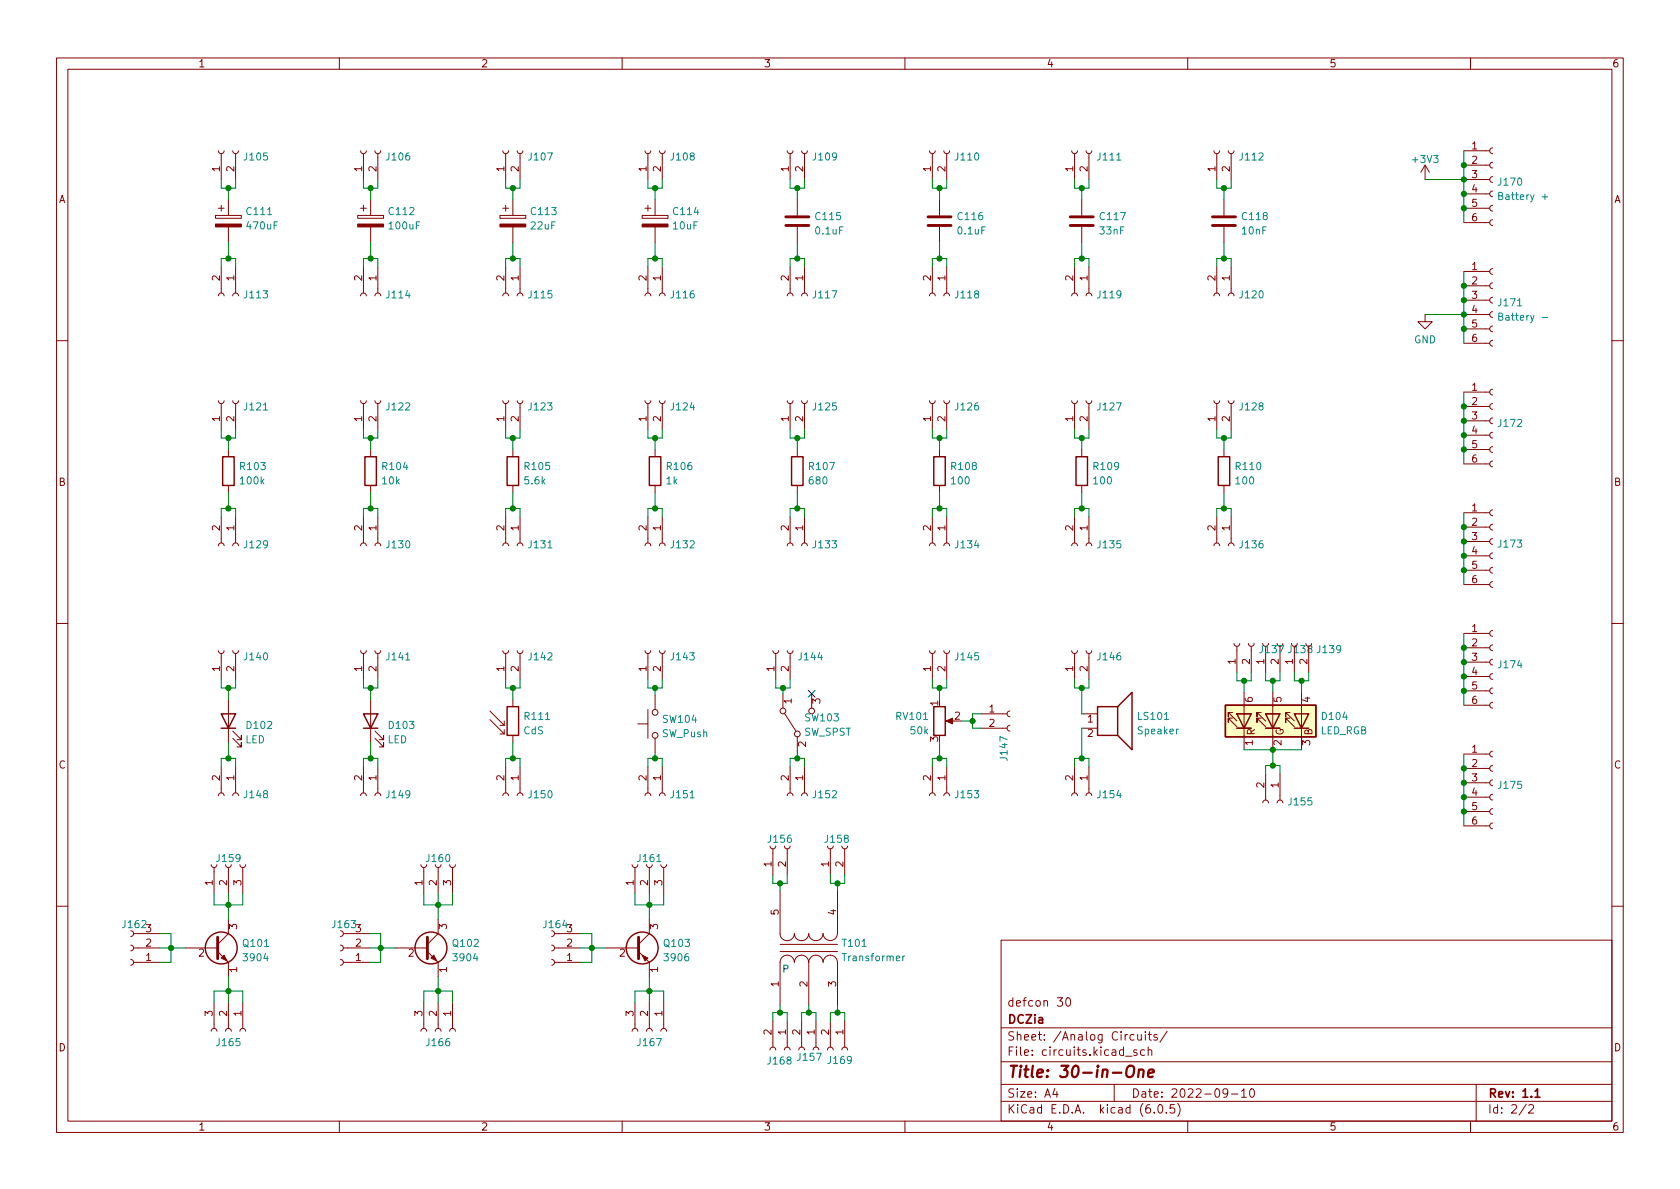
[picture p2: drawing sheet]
<svg xmlns="http://www.w3.org/2000/svg" width="297mm" height="210mm" viewBox="0 0 297 210" stroke-linecap="round" stroke-linejoin="round" font-family="sans-serif">
<g fill="none" stroke="#840000" stroke-width=".18">
<path d="M10 10.2h277v190.1h-277zM12 12.2h273v186.1h-273zM60 10.2v2M110 10.2v2M160 10.2v2M210 10.2v2M260 10.2v2M38.1 38.1h4.6v.5h-4.6zM38.6 26.7l.2 .3 .3 .2 .4-.2 .1-.3M38.6 36.8h1M39.1 27.2v4.5M39.1 36.3v1"/>
<path d="M40.4 35.3v2.8M41.1 26.7l.2 .3 .4 .2 .3-.2 .2-.3M41.7 27.2v4.5M63.2 38.1h4.6v.5h-4.6zM63.8 26.7l.1 .3 .4 .2 .3-.2 .2-.3M63.8 36.8h1M64.3 27.2v4.5M64.3 36.3v1M65.5 35.3v2.8M66.3 26.7l.1 .3 .4 .2 .4-.2 .1-.3M66.8 27.2v4.5M88.4 38.1h4.6v.5h-4.6z"/>
<path d="M88.9 26.7l.1 .3 .4 .2 .4-.2 .1-.3M88.9 36.8h1M89.4 27.2v4.5M89.4 36.3v1M90.7 35.3v2.8M91.4 26.7l.2 .3 .3 .2 .4-.2 .2-.3M91.9 27.2v4.5M113.5 38.1h4.6v.5h-4.6zM114 26.7l.2 .3 .4 .2 .3-.2 .2-.3M114 36.8h1.1M114.6 27.2v4.5M114.6 36.3v1"/>
<path d="M115.8 35.3v2.8M116.6 26.7l.1 .3 .4 .2 .4-.2 .1-.3M117.1 27.2v4.5M139.2 26.7l.1 .3 .4 .2 .4-.2 .1-.3M139.7 27.2v4.5M141 35.3v2.8M141.7 26.7l.2 .3 .3 .2 .4-.2 .1-.3M142.2 27.2v4.5M164.3 26.7l.2 .3 .3 .2 .4-.2 .2-.3M164.8 27.2v4.5M166.1 35.3v2.8M166.9 26.7l.1 .3 .4 .2 .3-.2 .2-.3"/>
<path d="M167.4 27.2v4.5M189.5 26.7l.1 .3 .4 .2 .4-.2 .1-.3M190 27.2v4.5M191.3 35.3v2.8M192 26.7l.2 .3 .3 .2 .4-.2 .1-.3M192.5 27.2v4.5M214.6 26.7l.2 .3 .3 .2 .4-.2 .1-.3M215.1 27.2v4.5M216.4 35.3v2.8M217.2 26.7l.1 .3 .4 .2 .3-.2 .2-.3M217.7 27.2v4.5M252 29.2l-.8 1.3"/>
<path d="M252 29.2v2.5M252 29.2l.7 1.3M258.8 36.8h4.6M258.8 39.4h4.6M258.8 34.3h4.6M258.8 31.7h4.6M258.8 29.2h4.6M258.8 26.7h4.6M263.9 38.9l-.4 .1-.1 .4 .1 .3 .4 .2M263.9 36.3l-.4 .2-.1 .3 .1 .4 .4 .1M263.9 33.8l-.4 .1-.1 .4 .1 .3 .4 .2M263.9 31.2l-.4 .2-.1 .3 .1 .4 .4 .2"/>
<path d="M263.9 28.7l-.4 .1-.1 .4 .1 .4 .4 .1M263.9 26.2l-.4 .1-.1 .4 .1 .3 .4 .2M38.6 52.3l.2-.3 .3-.2 .4 .2 .1 .3M39.1 47.2v4.6M40.4 40.1v2.8M41.1 52.3l.2-.3 .4-.2 .3 .2 .2 .3M41.7 47.2v4.6M63.8 52.3l.1-.3 .4-.2 .3 .2 .2 .3M64.3 47.2v4.6M65.5 40.1v2.8M66.3 52.3l.1-.3 .4-.2 .4 .2 .1 .3M66.8 47.2v4.6"/>
<path d="M88.9 52.3l.1-.3 .4-.2 .4 .2 .1 .3M89.4 47.2v4.6M90.7 40.1v2.8M91.4 52.3l.2-.3 .3-.2 .4 .2 .2 .3M91.9 47.2v4.6M114 52.3l.2-.3 .4-.2 .3 .2 .2 .3M114.6 47.2v4.6M115.8 40.1v2.8M116.6 52.3l.1-.3 .4-.2 .4 .2 .1 .3M117.1 47.2v4.6M139.2 52.3l.1-.3 .4-.2 .4 .2 .1 .3M139.7 47.2v4.6"/>
<path d="M141 40.1v2.8M141.7 52.3l.2-.3 .3-.2 .4 .2 .1 .3M142.2 47.2v4.6M164.3 52.3l.2-.3 .3-.2 .4 .2 .2 .3M164.8 47.2v4.6M166.1 40.1v2.8M166.9 52.3l.1-.3 .4-.2 .3 .2 .2 .3M167.4 47.2v4.6M189.5 52.3l.1-.3 .4-.2 .4 .2 .1 .3M190 47.2v4.6M191.3 40.1v2.8M192 52.3l.2-.3 .3-.2 .4 .2 .1 .3"/>
<path d="M192.5 47.2v4.6M214.6 52.3l.2-.3 .3-.2 .4 .2 .1 .3M215.1 47.2v4.6M216.4 40.1v2.8M217.2 52.3l.1-.3 .4-.2 .3 .2 .2 .3M217.7 47.2v4.6M252 55.6v1.3h1.2l-1.2 1.3-1.3-1.3h1.3M258.8 58.2h4.6M258.8 55.6h4.6M258.8 53.1h4.6M258.8 50.5h4.6M258.8 48h4.6"/>
<path d="M263.9 57.7l-.4 .1-.1 .4 .1 .3 .4 .2M263.9 55.1l-.4 .2-.1 .3 .1 .4 .4 .1M263.9 52.6l-.4 .1-.1 .4 .1 .3 .4 .2M263.9 50l-.4 .2-.1 .3 .1 .4 .4 .1M263.9 47.5l-.4 .1-.1 .4 .1 .4 .4 .1M10 60.2h2M38.6 70.9l.2 .3 .3 .2 .4-.2 .1-.3M39.1 71.4v4.5M40.4 79.5v1.3M41.1 70.9l.2 .3 .4 .2 .3-.2 .2-.3M41.7 71.4v4.5M63.8 70.9l.1 .3 .4 .2 .3-.2 .2-.3"/>
<path d="M64.3 71.4v4.5M65.5 79.5v1.3M66.3 70.9l.1 .3 .4 .2 .4-.2 .1-.3M66.8 71.4v4.5M88.9 70.9l.1 .3 .4 .2 .4-.2 .1-.3M89.4 71.4v4.5M90.7 79.5v1.3M91.4 70.9l.2 .3 .3 .2 .4-.2 .2-.3M91.9 71.4v4.5M114 70.9l.2 .3 .4 .2 .3-.2 .2-.3M114.6 71.4v4.5M115.8 79.5v1.3"/>
<path d="M116.6 70.9l.1 .3 .4 .2 .4-.2 .1-.3M117.1 71.4v4.5M139.2 70.9l.1 .3 .4 .2 .4-.2 .1-.3M139.7 71.4v4.5M141 79.5v1.3M141.7 70.9l.2 .3 .3 .2 .4-.2 .1-.3M142.2 71.4v4.5M164.3 70.9l.2 .3 .3 .2 .4-.2 .2-.3M164.8 71.4v4.5M166.1 79.5v1.3M166.9 70.9l.1 .3 .4 .2 .3-.2 .2-.3M167.4 71.4v4.5"/>
<path d="M189.5 70.9l.1 .3 .4 .2 .4-.2 .1-.3M190 71.4v4.5M191.3 79.5v1.3M192 70.9l.2 .3 .3 .2 .4-.2 .1-.3M192.5 71.4v4.5M214.6 70.9l.2 .3 .3 .2 .4-.2 .1-.3M215.1 71.4v4.5M216.4 79.5v1.3M217.2 70.9l.1 .3 .4 .2 .3-.2 .2-.3M217.7 71.4v4.5M258.8 79.5h4.6M258.8 77h4.6"/>
<path d="M258.8 74.4h4.6M258.8 71.9h4.6M258.8 69.3h4.6M258.8 60.7h4.6M263.9 79l-.4 .1-.1 .4 .1 .4 .4 .1M263.9 76.4l-.4 .2-.1 .4 .1 .3 .4 .2M263.9 73.9l-.4 .2-.1 .3 .1 .4 .4 .1M263.9 71.4l-.4 .1-.1 .4 .1 .3 .4 .2M263.9 68.8l-.4 .2-.1 .3 .1 .4 .4 .1M263.9 60.2l-.4 .1-.1 .4 .1 .4 .4 .1M285 60.2h2M38.6 96.5l.2-.3 .3-.2 .4 .2 .1 .3"/>
<path d="M39.1 91.4v4.6M40.4 85.8v1.3M41.1 96.5l.2-.3 .4-.2 .3 .2 .2 .3M41.7 91.4v4.6M63.8 96.5l.1-.3 .4-.2 .3 .2 .2 .3M64.3 91.4v4.6M65.5 85.8v1.3M66.3 96.5l.1-.3 .4-.2 .4 .2 .1 .3M66.8 91.4v4.6M88.9 96.5l.1-.3 .4-.2 .4 .2 .1 .3M89.4 91.4v4.6M90.7 85.8v1.3"/>
<path d="M91.4 96.5l.2-.3 .3-.2 .4 .2 .2 .3M91.9 91.4v4.6M114 96.5l.2-.3 .4-.2 .3 .2 .2 .3M114.6 91.4v4.6M115.8 85.8v1.3M116.6 96.5l.1-.3 .4-.2 .4 .2 .1 .3M117.1 91.4v4.6M139.2 96.5l.1-.3 .4-.2 .4 .2 .1 .3M139.7 91.4v4.6M141 85.8v1.3M141.7 96.5l.2-.3 .3-.2 .4 .2 .1 .3M142.2 91.4v4.6"/>
<path d="M164.3 96.5l.2-.3 .3-.2 .4 .2 .2 .3M164.8 91.4v4.6M166.1 85.8v1.3M166.9 96.5l.1-.3 .4-.2 .3 .2 .2 .3M167.4 91.4v4.6M189.5 96.5l.1-.3 .4-.2 .4 .2 .1 .3M190 91.4v4.6M191.3 85.8v1.3M192 96.5l.2-.3 .3-.2 .4 .2 .1 .3M192.5 91.4v4.6M214.6 96.5l.2-.3 .3-.2 .4 .2 .1 .3M215.1 91.4v4.6"/>
<path d="M216.4 85.8v1.3M217.2 96.5l.1-.3 .4-.2 .3 .2 .2 .3M217.7 91.4v4.6M258.8 82h4.6M258.8 98.3h4.6M258.8 95.8h4.6M258.8 93.2h4.6M258.8 90.7h4.6M263.9 81.5l-.4 .2-.1 .3 .1 .4 .4 .1M263.9 97.8l-.4 .1-.1 .4 .1 .4 .4 .1M263.9 95.2l-.4 .2-.1 .4 .1 .3 .4 .2M263.9 92.7l-.4 .2-.1 .3 .1 .4 .4 .1"/>
<path d="M263.9 90.2l-.4 .1-.1 .4 .1 .3 .4 .2M10 110.2h2M38.6 115.1l.2 .3 .3 .2 .4-.2 .1-.3M39.1 115.6v4.5M41.1 115.1l.2 .3 .4 .2 .3-.2 .2-.3M41.7 115.6v4.5M63.8 115.1l.1 .3 .4 .2 .3-.2 .2-.3M64.3 115.6v4.5M66.3 115.1l.1 .3 .4 .2 .4-.2 .1-.3M66.8 115.6v4.5M88.9 115.1l.1 .3 .4 .2 .4-.2 .1-.3M89.4 115.6v4.5"/>
<path d="M91.4 115.1l.2 .3 .3 .2 .4-.2 .2-.3M91.9 115.6v4.5M114 115.1l.2 .3 .4 .2 .3-.2 .2-.3M114.6 115.6v4.5M116.6 115.1l.1 .3 .4 .2 .4-.2 .1-.3M117.1 115.6v4.5M136.7 115.1l.1 .3 .4 .2 .3-.2 .2-.3M137.2 115.6v4.5M139.2 115.1l.1 .3 .4 .2 .4-.2 .1-.3M139.7 115.6v4.5M164.3 115.1l.2 .3 .3 .2 .4-.2 .2-.3M164.8 115.6v4.5"/>
<path d="M166.9 115.1l.1 .3 .4 .2 .3-.2 .2-.3M167.4 115.6v4.5M189.5 115.1l.1 .3 .4 .2 .4-.2 .1-.3M190 115.6v4.5M192 115.1l.2 .3 .3 .2 .4-.2 .1-.3M192.5 115.6v4.5M218.2 113.8l.1 .3 .4 .2 .4-.2 .1-.3M218.7 114.3v4.6M220.7 113.8l.2 .3 .3 .2 .4-.2 .1-.3M221.2 114.3v4.6M223.8 115.1v3.8M226.3 115.1v3.8"/>
<path d="M228.9 115.1v3.8M231.4 115.1v3.8M258.8 119.6h4.6M258.8 117.1h4.6M258.8 114.5h4.6M258.8 112h4.6M258.8 103.4h4.6M258.8 100.8h4.6M263.9 119.1l-.4 .2-.1 .3 .1 .4 .4 .1M263.9 116.6l-.4 .1-.1 .4 .1 .3 .4 .2M263.9 114l-.4 .2-.1 .3 .1 .4 .4 .2M263.9 111.5l-.4 .1-.1 .4 .1 .4 .4 .1"/>
<path d="M263.9 102.9l-.4 .1-.1 .4 .1 .3 .4 .2M263.9 100.3l-.4 .2-.1 .3 .1 .4 .4 .1M285 110.2h2M39.1 135.6v4.6M40.4 123.7v7.6M41.1 130.6l1.6 1.5v-.8v.8h-.8M41.1 129.3l1.6 1.5v-.8v.8h-.8M41.7 135.6v4.6M64.3 135.6v4.6M65.5 123.7v7.6M66.3 130.6l1.5 1.5v-.8v.8h-.7M66.3 129.3l1.5 1.5v-.8v.8h-.7"/>
<path d="M66.8 135.6v4.6M86.6 127.2l2.6 2.6M86.6 125.7l2.6 2.6M88.4 129.8h.8M88.4 128.3h.8M89.2 127.5v.8M89.2 129v.8M89.4 135.6v4.6M90.7 123.7v1.3M90.7 130v1.3M91.9 135.6v4.6M112.8 128h1.8"/>
<path d="M114.6 125.5v5.1M114.6 135.6v4.6M115.8 122.9v2.6M115.8 130.6v2.5M117.1 135.6v4.6M138.4 122.7v2.5M138.7 126.1l2 3.2M139.7 135.6v4.6M141 130.3v2.5M142.2 135.6v4.6M143.5 122.7v2.5M164.8 135.6v4.6"/>
<path d="M167.4 135.6v4.6M167.6 127.5h1.1M173.5 126.2h4.6M173.5 128.8h4.6M178.6 128.3l-.4 .1-.1 .4 .1 .3 .4 .2M178.6 125.7l-.4 .2-.1 .3 .1 .4 .4 .1M190 135.6v4.6M191.5 126.2h2.6M191.5 128.8h2.6M192.5 135.6v4.6M217.9 127h-.7v.8v-.8l1.5 1.5M217.9 126h-.7v.7v-.7l1.5 1.5"/>
<path d="M218.7 126.2h2.5zM218.7 126.2h.1M218.7 128.8h2.5M220 122.4v10.2M223 127h-.8v.8v-.8l1.6 1.5M223 126h-.8v.7v-.7l1.6 1.5M223.8 126.2h2.5zM223.8 126.2h.1M223.8 128.8h2.5M223.8 136.9v4.6M225 122.4v6.4M225 130v2.6"/>
<path d="M226.3 136.9v4.6M228.1 127h-.8v.8v-.8l1.6 1.5M228.1 126h-.8v.7v-.7l1.6 1.5M230.1 122.4v10.2M258.8 124.7h4.6M258.8 122.2h4.6M258.8 138.4h4.6M258.8 135.9h4.6M258.8 133.3h4.6M263.9 124.2l-.4 .1-.1 .4 .1 .4 .4 .1M263.9 121.7l-.4 .1-.1 .4 .1 .3 .4 .2M263.9 137.9l-.4 .2-.1 .3 .1 .4 .4 .1"/>
<path d="M263.9 135.4l-.4 .1-.1 .4 .1 .3 .4 .2M263.9 132.8l-.4 .2-.1 .3 .1 .4 .4 .2M37.3 152.9l.2 .4 .3 .1 .4-.1 .2-.4M37.8 153.4v4.6M38.6 140.7l.2-.3 .3-.2 .4 .2 .1 .3M39.9 152.9l.1 .4 .4 .1 .3-.1 .2-.4M40.4 153.4v4.6M41.1 140.7l.2-.3 .4-.2 .3 .2 .2 .3M42.4 152.9l.2 .4 .3 .1 .4-.1 .1-.4M42.9 153.4v4.6M63.8 140.7l.1-.3 .4-.2 .3 .2 .2 .3M66.3 140.7l.1-.3 .4-.2 .4 .2 .1 .3"/>
<path d="M74.4 152.9l.2 .4 .3 .1 .4-.1 .1-.4M74.9 153.4v4.6M77 152.9l.1 .4 .4 .1 .3-.1 .2-.4M77.5 153.4v4.6M79.5 152.9l.2 .4 .3 .1 .4-.1 .1-.4M80 153.4v4.6M88.9 140.7l.1-.3 .4-.2 .4 .2 .1 .3M91.4 140.7l.2-.3 .3-.2 .4 .2 .2 .3M111.8 152.9l.1 .4 .4 .1 .3-.1 .2-.4M112.3 153.4v4.6M114 140.7l.2-.3 .4-.2 .3 .2 .2 .3M114.3 152.9l.1 .4 .4 .1 .4-.1 .1-.4"/>
<path d="M114.8 153.4v4.6M116.6 140.7l.1-.3 .4-.2 .4 .2 .1 .3M116.8 152.9l.2 .4 .3 .1 .4-.1 .2-.4M117.3 153.4v4.6M136.1 149.6l.2 .4 .4 .1 .3-.1 .2-.4M136.7 150.1v4.6M137.9 157.5v7.6a1.26 1.26 0 0 0 1.3 1.2 1.26 1.26 0 0 0 1.2-1.2M138.7 149.6l.1 .4 .4 .1 .4-.1 .1-.4M139.2 140.7l.1-.3 .4-.2 .4 .2 .1 .3M139.2 150.1v4.6M141.7 140.7l.2-.3 .3-.2 .4 .2 .1 .3M146.3 149.6l.2 .4 .3 .1 .4-.1 .1-.4"/>
<path d="M146.8 150.1v4.6M148.1 157.5v7.6M148.8 149.6l.2 .4 .4 .1 .3-.1 .2-.4M149.4 150.1v4.6M164.3 140.7l.2-.3 .3-.2 .4 .2 .2 .3M166.9 140.7l.1-.3 .4-.2 .3 .2 .2 .3M189.5 140.7l.1-.3 .4-.2 .4 .2 .1 .3M192 140.7l.2-.3 .3-.2 .4 .2 .1 .3M223.3 142l.1-.4 .4-.1 .3 .1 .2 .4M225.8 142l.2-.4 .3-.1 .4 .1 .1 .4M258.8 146h4.6M258.8 143.5h4.6"/>
<path d="M258.8 141h4.6M263.9 145.5l-.4 .2-.1 .3 .1 .4 .4 .2M263.9 143l-.4 .1-.1 .4 .1 .4 .4 .1M263.9 140.5l-.4 .1-.1 .4 .1 .3 .4 .2M10 160.2h2M23.1 164.6l.4 .1 .1 .4-.1 .4-.4 .1M23.1 167.1l.4 .2 .1 .3-.1 .4-.4 .1M23.1 169.7l.4 .1 .1 .4-.1 .3-.4 .2M23.6 167.6h4.6M23.6 165.1h4.6M23.6 170.2h4.6M32.8 167.6h5.7"/>
<path d="M37.8 177.3v4.6M38.5 168.3l1.9 1.9v2.5M40.4 162.6v2.5l-1.9 1.9M40.4 177.3v4.6M42.9 177.3v4.6M60.2 164.6l.4 .1 .1 .4-.1 .4-.4 .1M60.2 167.1l.4 .2 .1 .3-.1 .4-.4 .1M60.2 169.7l.4 .1 .1 .4-.1 .3-.4 .2M60.7 167.6h4.6M60.7 165.1h4.6M60.7 170.2h4.6M69.8 167.6h5.8"/>
<path d="M74.9 177.3v4.6M75.6 168.3l1.9 1.9v2.5M77.5 162.6v2.5l-1.9 1.9M77.5 177.3v4.6M80 177.3v4.6M97.5 164.6l.4 .1 .1 .4-.1 .4-.4 .1M97.5 167.1l.4 .2 .1 .3-.1 .4-.4 .1M97.5 169.7l.4 .1 .1 .4-.1 .3-.4 .2M98 167.6h4.6M98 165.1h4.6M98 170.2h4.6M107.2 167.6h5.7"/>
<path d="M112.3 177.3v4.6M112.9 168.3l1.9 1.9v2.5M114.8 162.6v2.5l-1.9 1.9M114.8 177.3v4.6M117.3 177.3v4.6M137.9 168.3h10.2M137.9 167h10.2M140.4 170.2a1.26 1.26 0 0 0-1.2-1.3 1.26 1.26 0 0 0-1.3 1.3v7.6M140.5 170.2a1.26 1.26 0 0 1 1.2-1.3 1.26 1.26 0 0 1 1.3 1.3M140.5 165.1a1.27 1.27 0 0 0 1.2 1.2 1.27 1.27 0 0 0 1.3-1.2 1.26 1.26 0 0 0 1.3 1.2 1.26 1.26 0 0 0 1.2-1.2M143 170.2a1.26 1.26 0 0 1 1.3-1.3 1.26 1.26 0 0 1 1.2 1.3M143 170.2v7.6"/>
<path d="M145.5 170.2a1.26 1.26 0 0 1 1.3-1.3 1.26 1.26 0 0 1 1.3 1.3v7.6M145.5 165.1a1.26 1.26 0 0 0 1.3 1.2 1.26 1.26 0 0 0 1.3-1.2M177 166.3h108v32h-108zM186.9 176.4h1l-.5 .6 .4 .1v.7l-.2 .1h-.5l-.2-.1M188.6 176.6l.2-.2a.81 .81 0 0 1 .6 .7 .81 .81 0 0 1-.3 .8h-.2a.81 .81 0 0 1-.3-1.3zM285 160.2h2M37.3 182.4l.2-.4 .3-.1 .4 .1 .2 .4M39.9 182.4l.1-.4 .4-.1 .3 .1 .2 .4M42.4 182.4l.2-.4 .3-.1 .4 .1 .1 .4M60 198.3v2M74.4 182.4l.2-.4 .3-.1 .4 .1 .1 .4M77 182.4l.1-.4 .4-.1 .3 .1 .2 .4"/>
<path d="M79.5 182.4l.2-.4 .3-.1 .4 .1 .1 .4M110 198.3v2M111.8 182.4l.1-.4 .4-.1 .3 .1 .2 .4M114.3 182.4l.1-.4 .4-.1 .4 .1 .1 .4M116.8 182.4l.2-.4 .3-.1 .4 .1 .2 .4M136.1 185.7l.2-.4 .4-.1 .3 .1 .2 .4M136.7 180.6v4.6M138.7 185.7l.1-.4 .4-.1 .4 .1 .1 .4M139.2 180.6v4.6M141.2 185.7l.2-.4 .3-.1 .4 .1 .1 .4M141.7 180.6v4.6M143.8 185.7l.1-.4 .4-.1 .3 .1 .2 .4"/>
<path d="M144.3 180.6v4.6M146.3 185.7l.2-.4 .3-.1 .4 .1 .1 .4M146.8 180.6v4.6M148.8 185.7l.2-.4 .4-.1 .3 .1 .2 .4M149.4 180.6v4.6M160 198.3v2M177 194.8h108M177 191.8h108M177 187.8h108M177 181.8h108M186.5 192.5l-.4 1h1M186.9 193v1"/>
<path d="M197 191.8v3M199 186.8h1.1M201 185.7l-.4-.1-.2 .2 .1 .3 .5 .1v.4h-.6M201.1 182.9l.1 1h.4l.2-.1M201.8 182.9v1M202.4 185.7l-.5-.1-.3 .3v.4l.2 .3h.6M202.5 182.4v.2M202.5 182.9v1M203 185.8l.2-.2 .4 .1v.9M203 185.1v1.5M203 182.9h.6M203.2 182.4v1.3l.4 .2"/>
<path d="M204.1 196.7v.1M204.6 183l-.4-.1-.2 .2 .1 .3 .5 .1v.4h-.6M204.9 195.4l.2-.1a.81 .81 0 0 1 .6 .7 .81 .81 0 0 1-.3 .8h-.2a.81 .81 0 0 1-.6-.6 .81 .81 0 0 1 .3-.8zM206.2 196.7v.1M206.4 182.4l-1.3 1.9M207.6 195.3h-.7v.7l.2-.1 .5 .1 .1 .2-.1 .5-.2 .1-.5-.1M208.2 195.1a1.72 1.72 0 0 1 0 2.3M210 198.3v2M217.1 193.2l-.3 .3h-.3l-.3-.3 .2-.6 .4-.1 .2 .2a.99 .99 0 0 1-.4 1.3h-.2M217.7 193.5h1.2M219.5 193l.4-.5v1.5M219.5 194h.9"/>
<path d="M221.1 192.7l.2-.2a.81 .81 0 0 1 .6 .7 .81 .81 0 0 1-.3 .8h-.2a.81 .81 0 0 1-.3-1.3zM260 198.3v2M261 191.8v6.5M269.9 195.3l-1.3 1.9M270.3 195.5l.6-.2 .2 .2 .1 .3-1 1h1"/>
<circle cx="115.8" cy="126" r=".51"/>
<circle cx="115.8" cy="130" r=".51"/>
<circle cx="138.4" cy="125.7" r=".51"/>
<circle cx="141" cy="129.8" r=".51"/>
<circle cx="143.5" cy="125.7" r=".51"/>
</g>
<path d="M271.4 193l.4-.5v1.5M271.4 194h.9" fill="none" stroke="#840000" stroke-width=".3"/>
<path d="M199.3 188.7a.69 .69 0 0 1 1.2 0 1.47 1.47 0 0 1-.6 1.8l-.6-.1a1.5 1.5 0 0 1 0-1.7zM201.4 189.3a.49 .49 0 0 1 .8 .1l-.1 1.1M201.4 189.1l-.2 1.4M203 189.8l1-.2v-.4l-.2-.1-.6 .1-.2 1 .2 .3 .6-.1" fill="none" stroke="#840000" stroke-width=".4"/>
<g fill="none" stroke="#840000" stroke-width=".25">
<path d="M39.4 80.8h2v5h-2zM64.5 80.8h2v5h-2zM89.7 80.8h2v5h-2zM114.8 80.8h2v5h-2zM140 80.8h2v5h-2zM165.1 80.8h2v5h-2zM190.2 80.8h2.1v5h-2.1zM215.4 80.8h2v5h-2zM39.1 126.2h2.6l-1.3 2.6zM39.1 128.8h2.6M64.3 126.2h2.5l-1.3 2.6zM64.3 128.8h2.5"/>
<path d="M89.7 125h2v5h-2zM165.1 125h2v5h-2zM194.1 125h3.5v5h-3.5zM197.6 125l2.6-2.6v10.2l-2.6-2.6M216.7 124.7h16v5.6h-16zM218.7 126.2h2.5l-1.2 2.6zM218.7 128.8h2.5M223.8 126.2h2.5l-1.3 2.6zM223.8 128.8h2.5M228.9 126.2h2.5l-1.3 2.6zM228.9 128.8h2.5"/>
<circle cx="39.1" cy="167.6" r="2.82"/>
<circle cx="76.2" cy="167.6" r="2.82"/>
<circle cx="113.5" cy="167.6" r="2.82"/>
</g>
<path d="M138.9 39.9h4.1M138.9 38.3h4.1M164.1 39.9h4M164.1 38.3h4M189.2 39.9h4.1M189.2 38.3h4.1M214.4 39.9h4M214.4 38.3h4M38.5 165.7v3.8M75.6 165.7v3.8M112.9 165.7v3.8" fill="none" stroke="#840000" stroke-width=".51"/>
<g fill="#840000" stroke="#840000" stroke-width=".18">
<path d="M113.5 39.6h4.6v.5h-4.6z"/>
<path d="M63.2 39.6h4.6v.5h-4.6z"/>
<path d="M88.4 39.6h4.6v.5h-4.6z"/>
<path d="M38.1 39.6h4.6v.5h-4.6z"/>
<path d="M167.3 127.5l1.1-.5v1z"/>
<path d="M39.1 169.4l.5-.5 .5 1z"/>
<path d="M113.5 168.9l1.1 .5-.6 .5z"/>
<path d="M76.7 168.9l.5 1-1-.5z"/>
</g>
<path d="M216.7 124.7h16v5.6h-16z" fill="#ffffc2" stroke="#ffffc2" stroke-width=".18"/>
<path d="M265 34.6h.5l.2-.2-.1-.3-.6-.1v1.3h.5l.2-.1v-.3l-.3-.3M272.7 34.8h.9M265 56l.5-.1 .2-.2-.1-.2-.6-.1v1.2h.5l.2-.1v-.3l-.3-.2M272.7 56.1h.9M159.6 169.1v.8M160 169.1l-.4 .2" fill="none" stroke="#008484" stroke-width=".18"/>
<g fill="none" stroke="#008400" stroke-width=".18">
<path d="M39.1 31.7v1.6h2.6v-1.6M40.4 33.3v2M64.3 31.7v1.6h2.5v-1.6M65.5 33.3v2M89.4 31.7v1.6h2.5v-1.6M90.7 33.3v2M114.6 31.7v1.6h2.5v-1.6M115.8 33.3v2M139.7 31.7v1.6h2.5v-1.6M141 33.3v2M164.8 31.7v1.6h2.6v-1.6M166.1 33.3v2"/>
<path d="M190 31.7v1.6h2.5v-1.6M191.3 33.3v2M215.1 31.7v1.6h2.6v-1.6M216.4 33.3v2M252 31.7h6.8M258.8 26.7v12.7M39.1 47.2v-1.5h2.6v1.5M40.4 42.9v2.8M64.3 47.2v-1.5h2.5v1.5M65.5 42.9v2.8M89.4 47.2v-1.5h2.5v1.5M90.7 42.9v2.8"/>
<path d="M114.6 47.2v-1.5h2.5v1.5M115.8 42.9v2.8M139.7 47.2v-1.5h2.5v1.5M141 42.9v2.8M164.8 47.2v-1.5h2.6v1.5M166.1 42.9v2.8M190 47.2v-1.5h2.5v1.5M191.3 42.9v2.8M215.1 47.2v-1.5h2.6v1.5M216.4 42.9v2.8M252 55.6h6.8M258.8 48v12.7"/>
<path d="M39.1 75.9v1.6h2.6v-1.6M40.4 77.5v2M64.3 75.9v1.6h2.5v-1.6M65.5 77.5v2M89.4 75.9v1.6h2.5v-1.6M90.7 77.5v2M114.6 75.9v1.6h2.5v-1.6M115.8 77.5v2M139.7 75.9v1.6h2.5v-1.6M141 77.5v2M164.8 75.9v1.6h2.6v-1.6M166.1 77.5v2"/>
<path d="M190 75.9v1.6h2.5v-1.6M191.3 77.5v2M215.1 75.9v1.6h2.6v-1.6M216.4 77.5v2M258.8 69.3v12.7M39.1 91.4v-1.5h2.6v1.5M40.4 87.1v2.8M64.3 91.4v-1.5h2.5v1.5M65.5 87.1v2.8M89.4 91.4v-1.5h2.5v1.5M90.7 87.1v2.8M114.6 91.4v-1.5h2.5v1.5"/>
<path d="M115.8 87.1v2.8M139.7 91.4v-1.5h2.5v1.5M141 87.1v2.8M164.8 91.4v-1.5h2.6v1.5M166.1 87.1v2.8M190 91.4v-1.5h2.5v1.5M191.3 87.1v2.8M215.1 91.4v-1.5h2.6v1.5M216.4 87.1v2.8M258.8 90.7v12.7M218.7 118.9v1.5h2.5v-1.5M223.8 118.9v1.5h2.5v-1.5"/>
<path d="M228.9 118.9v1.5h2.5v-1.5M258.8 112v12.7M39.1 120.1v1.6h2.6v-1.6M39.1 135.6v-1.5h2.6v1.5M40.4 121.7v2M40.4 131.3v2.8M64.3 120.1v1.6h2.5v-1.6M64.3 135.6v-1.5h2.5v1.5M65.5 121.7v2M65.5 131.3v2.8M89.4 120.1v1.6h2.5v-1.6M89.4 135.6v-1.5h2.5v1.5"/>
<path d="M90.7 121.7v2M90.7 131.3v2.8M114.6 120.1v1.6h2.5v-1.6M114.6 135.6v-1.5h2.5v1.5M115.8 121.7v1.2M115.8 133.1v1M137.2 120.1v1.6h2.5v-1.6M138.4 121.7v1M139.7 135.6v-1.5h2.5v1.5M141 132.8v1.3M164.8 120.1v1.6h2.6v-1.6M164.8 135.6v-1.5h2.6v1.5"/>
<path d="M166.1 121.7v2M166.1 131.3v2.8M169.9 127.5h2.1M173.5 126.2h-1.5v2.6h1.5M190 120.1v1.6h2.5v-1.6M190 135.6v-1.5h2.5v1.5M191.3 121.7v4.5h.2M191.5 128.8h-.2v5.3M220 132.6h10.1M220 120.4v2M223.8 136.9v-1.5h2.5v1.5M225 120.4v2"/>
<path d="M225 132.6v2.8M230.1 120.4v2M258.8 133.3v12.7M37.8 158v2h5.1v-2M40.4 158v4.6M74.9 158v2h5.1v-2M77.5 158v4.6M112.3 158v2h5v-2M114.8 158v4.6M136.7 154.7v1.5h2.5v-1.5M137.9 156.2v1.3M146.8 154.7v1.5h2.6v-1.5"/>
<path d="M148.1 156.2v1.3M28.2 167.6h4.6M28.2 165.1h2v5.1h-2M37.8 177.3v-2h5.1v2M40.4 172.7v4.6M65.3 167.6h4.5M65.3 165.1h2v5.1h-2M74.9 177.3v-2h5.1v2M77.5 172.7v4.6M102.6 167.6h4.6M102.6 165.1h2v5.1h-2M112.3 177.3v-2h5v2"/>
<path d="M114.8 172.7v4.6M137.9 177.8v1.3M143 177.8v1.3M148.1 177.8v1.3M136.7 180.6v-1.5h2.5v1.5M141.7 180.6v-1.5h2.6v1.5M146.8 180.6v-1.5h2.6v1.5"/>
</g>
<path d="M142.9 122.1l1.2 1.2M144.1 122.1l-1.2 1.2" fill="none" stroke="#000084" stroke-width=".18"/>
<g fill="#008400" stroke="#008400" stroke-width=".18">
<circle cx="90.7" cy="33.3" r=".46"/>
<circle cx="90.7" cy="45.7" r=".46"/>
<circle cx="115.8" cy="45.7" r=".46"/>
<circle cx="115.8" cy="33.3" r=".46"/>
<circle cx="141" cy="33.3" r=".46"/>
<circle cx="141" cy="45.7" r=".46"/>
<circle cx="65.5" cy="89.9" r=".46"/>
<circle cx="40.4" cy="77.5" r=".46"/>
<circle cx="90.7" cy="89.9" r=".46"/>
<circle cx="40.4" cy="89.9" r=".46"/>
<circle cx="65.5" cy="77.5" r=".46"/>
<circle cx="65.5" cy="33.3" r=".46"/>
<circle cx="40.4" cy="45.7" r=".46"/>
<circle cx="40.4" cy="33.3" r=".46"/>
<circle cx="65.5" cy="45.7" r=".46"/>
<circle cx="115.8" cy="89.9" r=".46"/>
<circle cx="115.8" cy="77.5" r=".46"/>
<circle cx="141" cy="89.9" r=".46"/>
<circle cx="90.7" cy="77.5" r=".46"/>
<circle cx="258.8" cy="119.6" r=".46"/>
<circle cx="258.8" cy="117.1" r=".46"/>
<circle cx="258.8" cy="114.5" r=".46"/>
<circle cx="258.8" cy="79.5" r=".46"/>
<circle cx="258.8" cy="77" r=".46"/>
<circle cx="258.8" cy="93.2" r=".46"/>
<circle cx="230.1" cy="120.4" r=".46"/>
<circle cx="225" cy="120.4" r=".46"/>
<circle cx="258.8" cy="100.8" r=".46"/>
<circle cx="258.8" cy="95.8" r=".46"/>
<circle cx="258.8" cy="98.3" r=".46"/>
<circle cx="258.8" cy="71.9" r=".46"/>
<circle cx="258.8" cy="74.4" r=".46"/>
<circle cx="191.3" cy="134.1" r=".46"/>
<circle cx="258.8" cy="135.9" r=".46"/>
<circle cx="258.8" cy="122.2" r=".46"/>
<circle cx="191.3" cy="121.7" r=".46"/>
<circle cx="225" cy="135.4" r=".46"/>
<circle cx="225" cy="132.6" r=".46"/>
<circle cx="258.8" cy="141" r=".46"/>
<circle cx="258.8" cy="138.4" r=".46"/>
<circle cx="258.8" cy="143.5" r=".46"/>
<circle cx="220" cy="120.4" r=".46"/>
<circle cx="191.3" cy="33.3" r=".46"/>
<circle cx="191.3" cy="45.7" r=".46"/>
<circle cx="216.4" cy="45.7" r=".46"/>
<circle cx="166.1" cy="89.9" r=".46"/>
<circle cx="166.1" cy="45.7" r=".46"/>
<circle cx="141" cy="77.5" r=".46"/>
<circle cx="166.1" cy="33.3" r=".46"/>
<circle cx="166.1" cy="77.5" r=".46"/>
<circle cx="148.1" cy="156.2" r=".46"/>
<circle cx="166.1" cy="134.1" r=".46"/>
<circle cx="191.3" cy="77.5" r=".46"/>
<circle cx="191.3" cy="89.9" r=".46"/>
<circle cx="216.4" cy="89.9" r=".46"/>
<circle cx="216.4" cy="77.5" r=".46"/>
<circle cx="166.1" cy="121.7" r=".46"/>
<circle cx="172" cy="127.5" r=".46"/>
<circle cx="258.8" cy="58.2" r=".46"/>
<circle cx="258.8" cy="53.1" r=".46"/>
<circle cx="258.8" cy="55.6" r=".46"/>
<circle cx="258.8" cy="34.3" r=".46"/>
<circle cx="258.8" cy="31.7" r=".46"/>
<circle cx="216.4" cy="33.3" r=".46"/>
<circle cx="258.8" cy="50.5" r=".46"/>
<circle cx="258.8" cy="36.8" r=".46"/>
<circle cx="258.8" cy="29.2" r=".46"/>
<circle cx="40.4" cy="160" r=".46"/>
<circle cx="40.4" cy="175.3" r=".46"/>
<circle cx="77.5" cy="175.3" r=".46"/>
<circle cx="30.2" cy="167.6" r=".46"/>
<circle cx="114.8" cy="160" r=".46"/>
<circle cx="137.9" cy="179.1" r=".46"/>
<circle cx="148.1" cy="179.1" r=".46"/>
<circle cx="143" cy="179.1" r=".46"/>
<circle cx="114.8" cy="175.3" r=".46"/>
<circle cx="77.5" cy="160" r=".46"/>
<circle cx="104.6" cy="167.6" r=".46"/>
<circle cx="90.7" cy="121.7" r=".46"/>
<circle cx="90.7" cy="134.1" r=".46"/>
<circle cx="67.3" cy="167.6" r=".46"/>
<circle cx="65.5" cy="134.1" r=".46"/>
<circle cx="40.4" cy="134.1" r=".46"/>
<circle cx="65.5" cy="121.7" r=".46"/>
<circle cx="40.4" cy="121.7" r=".46"/>
<circle cx="141" cy="134.1" r=".46"/>
<circle cx="138.4" cy="121.7" r=".46"/>
<circle cx="115.8" cy="134.1" r=".46"/>
<circle cx="137.9" cy="156.2" r=".46"/>
<circle cx="115.8" cy="121.7" r=".46"/>
</g>
<text font-size="2.8" fill="#840000" x="178" y="190.6">Title: 30-in-One</text>
<g font-size="2.1" fill="#840000">
<text x="178" y="178">defcon 30</text>
<text x="178" y="184">Sheet: /Analog Circuits/</text>
<text x="178" y="181">DCZia</text>
<text x="178" y="186.7">File: circuits.kicad_sch</text>
<text x="178" y="196.9">KiCad E.D.A. kicad (6.0.5)</text>
<text x="178" y="194.1">Size: A4</text>
<text x="200" y="194.1">Date: 2022-09-10</text>
<text x="263" y="194.1">Rev: 1.1</text>
<text x="263" y="196.9">Id: 2/2</text>
</g>
<g font-size="1.8" fill="#840000">
<text x="35" y="11.9">1</text>
<text x="85" y="11.9">2</text>
<text x="135" y="11.9">3</text>
<text x="185" y="11.9">4</text>
<text x="235" y="11.9">5</text>
<text x="285" y="11.9">6</text>
<text x="260.2" y="26.4">1</text>
<text x="260.2" y="29">2</text>
<text x="10.3" y="35.9">A</text>
<text x="38.9" y="30.3" transform="rotate(-90 38.9 30.3)">1</text>
<text x="41.4" y="30.3" transform="rotate(-90 41.4 30.3)">2</text>
<text x="64" y="30.3" transform="rotate(-90 64 30.3)">1</text>
<text x="66.5" y="30.3" transform="rotate(-90 66.5 30.3)">2</text>
<text x="89.2" y="30.3" transform="rotate(-90 89.2 30.3)">1</text>
<text x="91.7" y="30.3" transform="rotate(-90 91.7 30.3)">2</text>
<text x="114.3" y="30.3" transform="rotate(-90 114.3 30.3)">1</text>
<text x="116.8" y="30.3" transform="rotate(-90 116.8 30.3)">2</text>
<text x="139.4" y="30.3" transform="rotate(-90 139.4 30.3)">1</text>
<text x="142" y="30.3" transform="rotate(-90 142 30.3)">2</text>
<text x="164.6" y="30.3" transform="rotate(-90 164.6 30.3)">1</text>
<text x="167.1" y="30.3" transform="rotate(-90 167.1 30.3)">2</text>
<text x="189.7" y="30.3" transform="rotate(-90 189.7 30.3)">1</text>
<text x="192.3" y="30.3" transform="rotate(-90 192.3 30.3)">2</text>
<text x="214.9" y="30.3" transform="rotate(-90 214.9 30.3)">1</text>
<text x="217.4" y="30.3" transform="rotate(-90 217.4 30.3)">2</text>
<text x="260.2" y="31.5">3</text>
<text x="260.2" y="34">4</text>
<text x="285.3" y="35.9">A</text>
<text x="260.2" y="36.6">5</text>
<text x="260.2" y="39.1">6</text>
<text x="260.2" y="47.7">1</text>
<text x="38.9" y="49.6" transform="rotate(-90 38.9 49.6)">2</text>
<text x="41.4" y="49.6" transform="rotate(-90 41.4 49.6)">1</text>
<text x="64" y="49.6" transform="rotate(-90 64 49.6)">2</text>
<text x="66.5" y="49.6" transform="rotate(-90 66.5 49.6)">1</text>
<text x="89.2" y="49.6" transform="rotate(-90 89.2 49.6)">2</text>
<text x="91.7" y="49.6" transform="rotate(-90 91.7 49.6)">1</text>
<text x="114.3" y="49.6" transform="rotate(-90 114.3 49.6)">2</text>
<text x="116.8" y="49.6" transform="rotate(-90 116.8 49.6)">1</text>
<text x="139.4" y="49.6" transform="rotate(-90 139.4 49.6)">2</text>
<text x="142" y="49.6" transform="rotate(-90 142 49.6)">1</text>
<text x="164.6" y="49.6" transform="rotate(-90 164.6 49.6)">2</text>
<text x="167.1" y="49.6" transform="rotate(-90 167.1 49.6)">1</text>
<text x="189.7" y="49.6" transform="rotate(-90 189.7 49.6)">2</text>
<text x="192.3" y="49.6" transform="rotate(-90 192.3 49.6)">1</text>
<text x="214.9" y="49.6" transform="rotate(-90 214.9 49.6)">2</text>
<text x="217.4" y="49.6" transform="rotate(-90 217.4 49.6)">1</text>
<text x="260.2" y="50.3">2</text>
<text x="260.2" y="52.8">3</text>
<text x="260.2" y="55.4">4</text>
<text x="260.2" y="57.9">5</text>
<text x="260.2" y="60.4">6</text>
<text x="260.2" y="69.1">1</text>
<text x="260.2" y="71.6">2</text>
<text x="38.9" y="74.5" transform="rotate(-90 38.9 74.5)">1</text>
<text x="41.4" y="74.5" transform="rotate(-90 41.4 74.5)">2</text>
<text x="64" y="74.5" transform="rotate(-90 64 74.5)">1</text>
<text x="66.5" y="74.5" transform="rotate(-90 66.5 74.5)">2</text>
<text x="89.2" y="74.5" transform="rotate(-90 89.2 74.5)">1</text>
<text x="91.7" y="74.5" transform="rotate(-90 91.7 74.5)">2</text>
<text x="114.3" y="74.5" transform="rotate(-90 114.3 74.5)">1</text>
<text x="116.8" y="74.5" transform="rotate(-90 116.8 74.5)">2</text>
<text x="139.4" y="74.5" transform="rotate(-90 139.4 74.5)">1</text>
<text x="142" y="74.5" transform="rotate(-90 142 74.5)">2</text>
<text x="164.6" y="74.5" transform="rotate(-90 164.6 74.5)">1</text>
<text x="167.1" y="74.5" transform="rotate(-90 167.1 74.5)">2</text>
<text x="189.7" y="74.5" transform="rotate(-90 189.7 74.5)">1</text>
<text x="192.3" y="74.5" transform="rotate(-90 192.3 74.5)">2</text>
<text x="214.9" y="74.5" transform="rotate(-90 214.9 74.5)">1</text>
<text x="217.4" y="74.5" transform="rotate(-90 217.4 74.5)">2</text>
<text x="260.2" y="74.2">3</text>
<text x="260.2" y="76.7">4</text>
<text x="260.2" y="79.2">5</text>
<text x="260.2" y="81.8">6</text>
<text x="10.3" y="85.9">B</text>
<text x="285.3" y="85.9">B</text>
<text x="38.9" y="93.8" transform="rotate(-90 38.9 93.8)">2</text>
<text x="41.4" y="93.8" transform="rotate(-90 41.4 93.8)">1</text>
<text x="64" y="93.8" transform="rotate(-90 64 93.8)">2</text>
<text x="66.5" y="93.8" transform="rotate(-90 66.5 93.8)">1</text>
<text x="89.2" y="93.8" transform="rotate(-90 89.2 93.8)">2</text>
<text x="91.7" y="93.8" transform="rotate(-90 91.7 93.8)">1</text>
<text x="114.3" y="93.8" transform="rotate(-90 114.3 93.8)">2</text>
<text x="116.8" y="93.8" transform="rotate(-90 116.8 93.8)">1</text>
<text x="139.4" y="93.8" transform="rotate(-90 139.4 93.8)">2</text>
<text x="142" y="93.8" transform="rotate(-90 142 93.8)">1</text>
<text x="164.6" y="93.8" transform="rotate(-90 164.6 93.8)">2</text>
<text x="167.1" y="93.8" transform="rotate(-90 167.1 93.8)">1</text>
<text x="189.7" y="93.8" transform="rotate(-90 189.7 93.8)">2</text>
<text x="192.3" y="93.8" transform="rotate(-90 192.3 93.8)">1</text>
<text x="214.9" y="93.8" transform="rotate(-90 214.9 93.8)">2</text>
<text x="217.4" y="93.8" transform="rotate(-90 217.4 93.8)">1</text>
<text x="260.2" y="90.4">1</text>
<text x="260.2" y="93">2</text>
<text x="260.2" y="95.5">3</text>
<text x="260.2" y="98">4</text>
<text x="260.2" y="100.6">5</text>
<text x="260.2" y="103.1">6</text>
<text x="260.2" y="111.8">1</text>
<text x="38.9" y="118.7" transform="rotate(-90 38.9 118.7)">1</text>
<text x="41.4" y="118.7" transform="rotate(-90 41.4 118.7)">2</text>
<text x="64" y="118.7" transform="rotate(-90 64 118.7)">1</text>
<text x="66.5" y="118.7" transform="rotate(-90 66.5 118.7)">2</text>
<text x="89.2" y="118.7" transform="rotate(-90 89.2 118.7)">1</text>
<text x="91.7" y="118.7" transform="rotate(-90 91.7 118.7)">2</text>
<text x="114.3" y="118.7" transform="rotate(-90 114.3 118.7)">1</text>
<text x="116.8" y="118.7" transform="rotate(-90 116.8 118.7)">2</text>
<text x="136.9" y="118.7" transform="rotate(-90 136.9 118.7)">1</text>
<text x="139.4" y="118.7" transform="rotate(-90 139.4 118.7)">2</text>
<text x="164.6" y="118.7" transform="rotate(-90 164.6 118.7)">1</text>
<text x="167.1" y="118.7" transform="rotate(-90 167.1 118.7)">2</text>
<text x="189.7" y="118.7" transform="rotate(-90 189.7 118.7)">1</text>
<text x="192.3" y="118.7" transform="rotate(-90 192.3 118.7)">2</text>
<text x="218.4" y="117.5" transform="rotate(-90 218.4 117.5)">1</text>
<text x="221" y="117.5" transform="rotate(-90 221 117.5)">2</text>
<text x="223.5" y="117.5" transform="rotate(-90 223.5 117.5)">1</text>
<text x="226.1" y="117.5" transform="rotate(-90 226.1 117.5)">2</text>
<text x="227.9" y="115.5">J138</text>
<text x="228.6" y="117.5" transform="rotate(-90 228.6 117.5)">1</text>
<text x="231.1" y="117.5" transform="rotate(-90 231.1 117.5)">2</text>
<text x="260.2" y="114.3">2</text>
<text x="260.2" y="116.8">3</text>
<text x="260.2" y="119.4">4</text>
<text x="140" y="124.4" transform="rotate(-90 140 124.4)">1</text>
<text x="145" y="124.4" transform="rotate(-90 145 124.4)">3</text>
<text x="165.9" y="124.8" transform="rotate(-90 165.9 124.8)">1</text>
<text x="174.9" y="126">1</text>
<text x="221.5" y="124.2" transform="rotate(-90 221.5 124.2)">6</text>
<text x="226.6" y="124.2" transform="rotate(-90 226.6 124.2)">5</text>
<text x="231.6" y="124.2" transform="rotate(-90 231.6 124.2)">4</text>
<text x="260.2" y="121.9">5</text>
<text x="260.2" y="124.5">6</text>
<text x="165.9" y="131.2" transform="rotate(-90 165.9 131.2)">3</text>
<text x="168.8" y="127.2">2</text>
<text x="174.9" y="128.5">2</text>
<text x="192.3" y="127.8">1</text>
<text x="192.3" y="130.3">2</text>
<text x="221.5" y="131.8" transform="rotate(-90 221.5 131.8)">1</text>
<text x="221.9" y="130" transform="rotate(-90 221.9 130)">R</text>
<text x="226.6" y="131.8" transform="rotate(-90 226.6 131.8)">2</text>
<text x="226.9" y="130.1" transform="rotate(-90 226.9 130.1)">G</text>
<text x="231.6" y="131.8" transform="rotate(-90 231.6 131.8)">3</text>
<text x="232" y="130" transform="rotate(-90 232 130)">B</text>
<text x="10.3" y="135.9">C</text>
<text x="142.5" y="132.1" transform="rotate(-90 142.5 132.1)">2</text>
<text x="260.2" y="133.1">1</text>
<text x="260.2" y="135.6">2</text>
<text x="285.3" y="135.9">C</text>
<text x="38.9" y="138" transform="rotate(-90 38.9 138)">2</text>
<text x="41.4" y="138" transform="rotate(-90 41.4 138)">1</text>
<text x="64" y="138" transform="rotate(-90 64 138)">2</text>
<text x="66.5" y="138" transform="rotate(-90 66.5 138)">1</text>
<text x="89.2" y="138" transform="rotate(-90 89.2 138)">2</text>
<text x="91.7" y="138" transform="rotate(-90 91.7 138)">1</text>
<text x="114.3" y="138" transform="rotate(-90 114.3 138)">2</text>
<text x="116.8" y="138" transform="rotate(-90 116.8 138)">1</text>
<text x="139.4" y="138" transform="rotate(-90 139.4 138)">2</text>
<text x="142" y="138" transform="rotate(-90 142 138)">1</text>
<text x="164.6" y="138" transform="rotate(-90 164.6 138)">2</text>
<text x="167.1" y="138" transform="rotate(-90 167.1 138)">1</text>
<text x="189.7" y="138" transform="rotate(-90 189.7 138)">2</text>
<text x="192.3" y="138" transform="rotate(-90 192.3 138)">1</text>
<text x="223.5" y="139.3" transform="rotate(-90 223.5 139.3)">2</text>
<text x="226.1" y="139.3" transform="rotate(-90 226.1 139.3)">1</text>
<text x="260.2" y="138.2">3</text>
<text x="260.2" y="140.7">4</text>
<text x="260.2" y="143.3">5</text>
<text x="260.2" y="145.8">6</text>
<text x="136.4" y="153.3" transform="rotate(-90 136.4 153.3)">1</text>
<text x="138.9" y="153.3" transform="rotate(-90 138.9 153.3)">2</text>
<text x="146.6" y="153.3" transform="rotate(-90 146.6 153.3)">1</text>
<text x="149.1" y="153.3" transform="rotate(-90 149.1 153.3)">2</text>
<text x="37.6" y="156.6" transform="rotate(-90 37.6 156.6)">1</text>
<text x="40.1" y="156.6" transform="rotate(-90 40.1 156.6)">2</text>
<text x="42.7" y="156.6" transform="rotate(-90 42.7 156.6)">3</text>
<text x="74.7" y="156.6" transform="rotate(-90 74.7 156.6)">1</text>
<text x="77.2" y="156.6" transform="rotate(-90 77.2 156.6)">2</text>
<text x="79.8" y="156.6" transform="rotate(-90 79.8 156.6)">3</text>
<text x="112" y="156.6" transform="rotate(-90 112 156.6)">1</text>
<text x="114.6" y="156.6" transform="rotate(-90 114.6 156.6)">2</text>
<text x="117.1" y="156.6" transform="rotate(-90 117.1 156.6)">3</text>
<text x="137.7" y="161.8" transform="rotate(-90 137.7 161.8)">5</text>
<text x="147.8" y="161.8" transform="rotate(-90 147.8 161.8)">4</text>
<text x="25.8" y="167.4">2</text>
<text x="25.8" y="164.8">3</text>
<text x="41.9" y="164.3" transform="rotate(-90 41.9 164.3)">3</text>
<text x="62.9" y="167.4">2</text>
<text x="62.9" y="164.8">3</text>
<text x="79" y="164.3" transform="rotate(-90 79 164.3)">3</text>
<text x="100.2" y="167.4">2</text>
<text x="116.3" y="164.3" transform="rotate(-90 116.3 164.3)">3</text>
<text x="25.8" y="169.9">1</text>
<text x="35.1" y="169.2">2</text>
<text x="41.9" y="171.9" transform="rotate(-90 41.9 171.9)">1</text>
<text x="62.9" y="169.9">1</text>
<text x="72.2" y="169.2">2</text>
<text x="79" y="171.9" transform="rotate(-90 79 171.9)">1</text>
<text x="100.2" y="169.9">1</text>
<text x="109.6" y="169.2">2</text>
<text x="116.3" y="171.9" transform="rotate(-90 116.3 171.9)">1</text>
<text x="37.6" y="179.7" transform="rotate(-90 37.6 179.7)">3</text>
<text x="40.1" y="179.7" transform="rotate(-90 40.1 179.7)">2</text>
<text x="42.7" y="179.7" transform="rotate(-90 42.7 179.7)">1</text>
<text x="74.7" y="179.7" transform="rotate(-90 74.7 179.7)">3</text>
<text x="77.2" y="179.7" transform="rotate(-90 77.2 179.7)">2</text>
<text x="79.8" y="179.7" transform="rotate(-90 79.8 179.7)">1</text>
<text x="112" y="179.7" transform="rotate(-90 112 179.7)">3</text>
<text x="114.6" y="179.7" transform="rotate(-90 114.6 179.7)">2</text>
<text x="117.1" y="179.7" transform="rotate(-90 117.1 179.7)">1</text>
<text x="137.7" y="174.5" transform="rotate(-90 137.7 174.5)">1</text>
<text x="142.7" y="174.5" transform="rotate(-90 142.7 174.5)">2</text>
<text x="147.8" y="174.5" transform="rotate(-90 147.8 174.5)">3</text>
<text x="10.3" y="185.9">D</text>
<text x="136.4" y="183" transform="rotate(-90 136.4 183)">2</text>
<text x="138.9" y="183" transform="rotate(-90 138.9 183)">1</text>
<text x="141.5" y="183" transform="rotate(-90 141.5 183)">2</text>
<text x="144" y="183" transform="rotate(-90 144 183)">1</text>
<text x="146.6" y="183" transform="rotate(-90 146.6 183)">2</text>
<text x="149.1" y="183" transform="rotate(-90 149.1 183)">1</text>
<text x="285.3" y="185.9">D</text>
<text x="35" y="199.9">1</text>
<text x="85" y="199.9">2</text>
<text x="135" y="199.9">3</text>
<text x="185" y="199.9">4</text>
<text x="235" y="199.9">5</text>
<text x="285" y="199.9">6</text>
</g>
<g font-size="1.8" fill="#008484">
<text x="43.3" y="28.4">J105</text>
<text x="68.4" y="28.4">J106</text>
<text x="93.6" y="28.4">J107</text>
<text x="118.7" y="28.4">J108</text>
<text x="143.9" y="28.4">J109</text>
<text x="169" y="28.4">J110</text>
<text x="194.2" y="28.4">J111</text>
<text x="219.3" y="28.4">J112</text>
<text x="249.9" y="28.8">+3V3</text>
<text x="265" y="32.8">J170</text>
<text x="265.5" y="35.4">Battery +</text>
<text x="43.7" y="38">C111</text>
<text x="43.8" y="40.6">470uF</text>
<text x="68.9" y="38">C112</text>
<text x="68.9" y="40.6">100uF</text>
<text x="93.9" y="40.6">22uF</text>
<text x="94" y="38">C113</text>
<text x="119.1" y="40.6">10uF</text>
<text x="119.2" y="38">C114</text>
<text x="144.3" y="41.4">0.1uF</text>
<text x="144.3" y="38.9">C115</text>
<text x="169.4" y="41.4">0.1uF</text>
<text x="169.5" y="38.9">C116</text>
<text x="194.5" y="41.4">33nF</text>
<text x="194.6" y="38.9">C117</text>
<text x="219.7" y="41.4">10nF</text>
<text x="219.7" y="38.9">C118</text>
<text x="43.3" y="52.8">J113</text>
<text x="68.4" y="52.8">J114</text>
<text x="93.6" y="52.8">J115</text>
<text x="118.7" y="52.8">J116</text>
<text x="143.9" y="52.8">J117</text>
<text x="169" y="52.8">J118</text>
<text x="194.2" y="52.8">J119</text>
<text x="219.3" y="52.8">J120</text>
<text x="265" y="54.2">J171</text>
<text x="265.7" y="56.7">Battery -</text>
<text x="250" y="60.7">GND</text>
<text x="43.3" y="72.6">J121</text>
<text x="68.4" y="72.6">J122</text>
<text x="93.6" y="72.6">J123</text>
<text x="118.7" y="72.6">J124</text>
<text x="143.9" y="72.6">J125</text>
<text x="169" y="72.6">J126</text>
<text x="194.2" y="72.6">J127</text>
<text x="219.3" y="72.6">J128</text>
<text x="265" y="75.5">J172</text>
<text x="42.6" y="83.1">R103</text>
<text x="67.7" y="83.1">R104</text>
<text x="92.9" y="83.1">R105</text>
<text x="118" y="83.1">R106</text>
<text x="143.2" y="83.1">R107</text>
<text x="168.3" y="83.1">R108</text>
<text x="193.5" y="83.1">R109</text>
<text x="218.6" y="83.1">R110</text>
<text x="42.6" y="85.6">100k</text>
<text x="67.6" y="85.6">10k</text>
<text x="92.8" y="85.6">5.6k</text>
<text x="117.8" y="85.6">1k</text>
<text x="143.2" y="85.6">680</text>
<text x="168.3" y="85.6">100</text>
<text x="193.5" y="85.6">100</text>
<text x="218.6" y="85.6">100</text>
<text x="43.3" y="96.9">J129</text>
<text x="68.4" y="96.9">J130</text>
<text x="93.6" y="96.9">J131</text>
<text x="118.7" y="96.9">J132</text>
<text x="143.9" y="96.9">J133</text>
<text x="169" y="96.9">J134</text>
<text x="194.2" y="96.9">J135</text>
<text x="219.3" y="96.9">J136</text>
<text x="265" y="96.8">J173</text>
<text x="43.3" y="116.8">J140</text>
<text x="68.4" y="116.8">J141</text>
<text x="93.6" y="116.8">J142</text>
<text x="118.7" y="116.8">J143</text>
<text x="141.3" y="116.8">J144</text>
<text x="169" y="116.8">J145</text>
<text x="194.2" y="116.8">J146</text>
<text x="222.9" y="115.5">J137</text>
<text x="233" y="115.5">J139</text>
<text x="265" y="118.2">J174</text>
<text x="43.3" y="131.4">LED</text>
<text x="43.7" y="128.9">D102</text>
<text x="68.5" y="131.4">LED</text>
<text x="68.9" y="128.9">D103</text>
<text x="92.6" y="129.8">CdS</text>
<text x="92.9" y="127.3">R111</text>
<text x="117.1" y="130.3">SW_Push</text>
<text x="117.3" y="127.8">SW104</text>
<text x="142.1" y="130.1">SW_SPST</text>
<text x="142.4" y="127.6">SW103</text>
<text x="158.6" y="127.3">RV101</text>
<text x="161.1" y="129.8">50k</text>
<text x="201.3" y="129.8">Speaker</text>
<text x="201.3" y="127.3">LS101</text>
<text x="233.4" y="129.8">LED_RGB</text>
<text x="233.8" y="127.3">D104</text>
<text x="178.1" y="134.3" transform="rotate(-90 178.1 134.3)">J147</text>
<text x="43.3" y="141.1">J148</text>
<text x="68.4" y="141.1">J149</text>
<text x="93.6" y="141.1">J150</text>
<text x="118.7" y="141.1">J151</text>
<text x="143.9" y="141.1">J152</text>
<text x="169" y="141.1">J153</text>
<text x="194.2" y="141.1">J154</text>
<text x="227.9" y="142.4">J155</text>
<text x="265" y="139.5">J175</text>
<text x="135.9" y="149">J156</text>
<text x="146" y="149">J158</text>
<text x="38.4" y="152.4">J159</text>
<text x="75.5" y="152.4">J160</text>
<text x="112.8" y="152.4">J161</text>
<text x="21.8" y="164.1">J162</text>
<text x="43.1" y="167.4">Q101</text>
<text x="58.9" y="164.1">J163</text>
<text x="80.2" y="167.4">Q102</text>
<text x="96.2" y="164.1">J164</text>
<text x="100.2" y="164.8">3</text>
<text x="117.5" y="167.4">Q103</text>
<text x="149.1" y="167.4">T101</text>
<text x="43.2" y="170">3904</text>
<text x="80.3" y="170">3904</text>
<text x="117.7" y="170">3906</text>
<text x="149.2" y="170">Transformer</text>
<text x="38.4" y="185">J165</text>
<text x="75.5" y="185">J166</text>
<text x="112.8" y="185">J167</text>
<text x="135.8" y="188.2">J168</text>
<text x="141.1" y="187.6">J157</text>
<text x="146.5" y="188.1">J169</text>
</g>
<text font-size="1.8" fill="#0000c2" x="138.2" y="172">P</text>
</svg>
